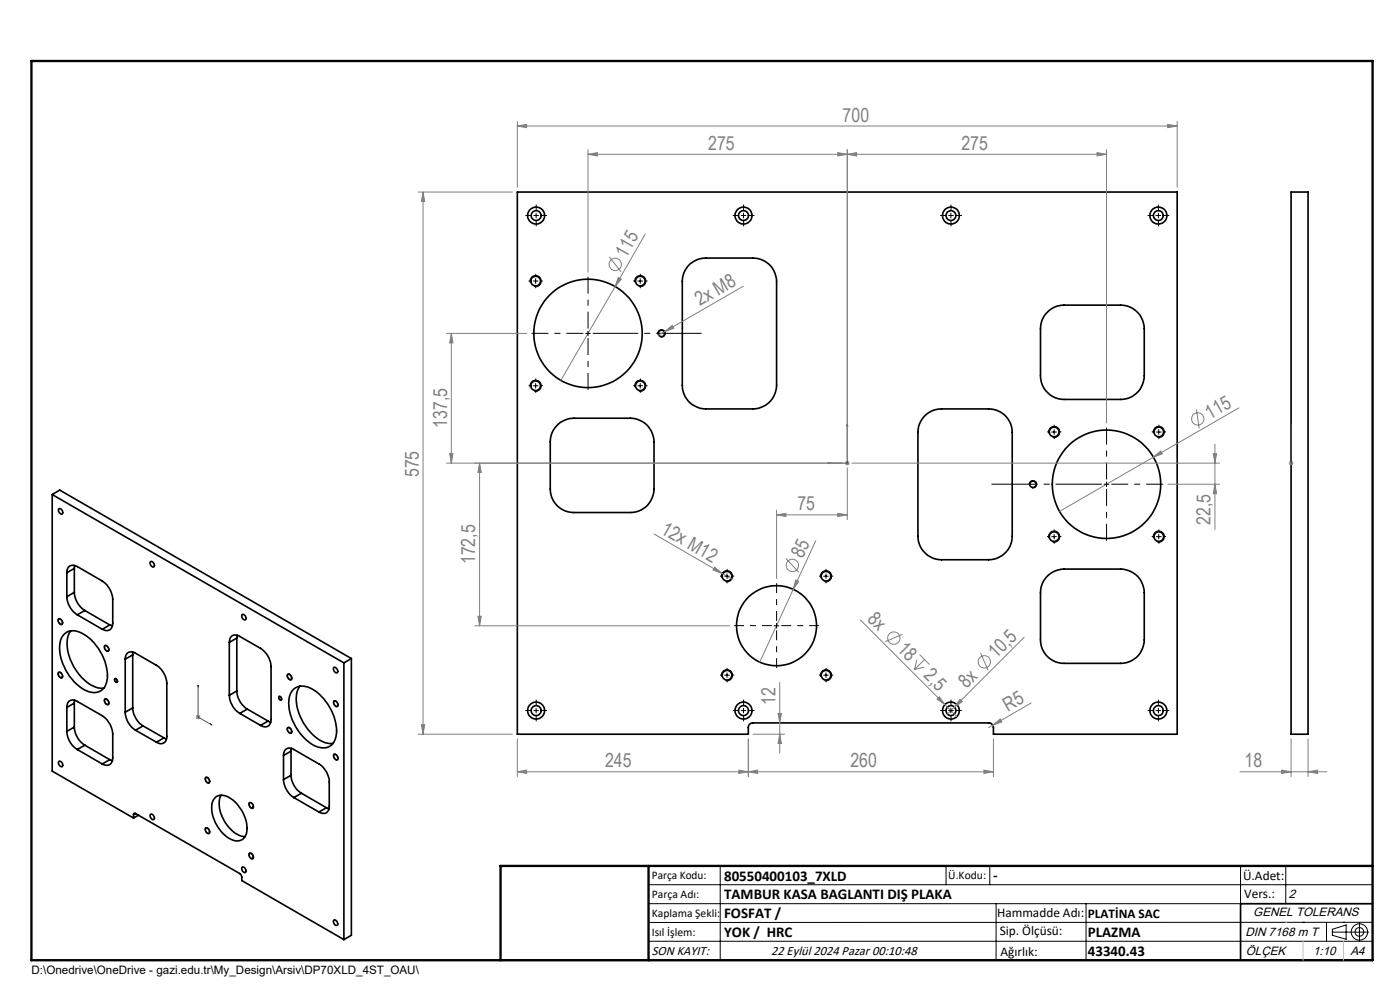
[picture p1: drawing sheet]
<svg xmlns="http://www.w3.org/2000/svg" width="297mm" height="210mm" viewBox="0 0 297 210" stroke-linecap="round" stroke-linejoin="round" font-family="sans-serif">
<g fill="none" stroke="#000" stroke-width=".35">
<path d="M109.7 40.7h140v115h-39v-1.4a1.02 1.02 0 0 0-1-1h-50a.96 .96 0 0 0-.9 1v1.4h-49.1zM146.4 56l1.6-.9 1.1-.3 10.6-.1a5 5 0 0 1 5 5v22a5 5 0 0 1-5 5h-10a5 5 0 0 1-5-5l.1-22.6 .5-1.7zM273.9 40.7h3.6v115h-3.6zM222 66.4l1.4-1.1 1.7-.5 12.6-.1a5 5 0 0 1 5 5v10a5 5 0 0 1-5 5h-12a5 5 0 0 1-5-5l.1-10.6 .3-1.2zM118.4 90l1-.7a4.5 4.5 0 0 1 2.3-.6h12a5 5 0 0 1 5 5v10a5 5 0 0 1-5 5h-12a5 5 0 0 1-5-5l.1-10.6 .5-1.7zM196 88.4l1.4-1.1 1.7-.5 10.6-.1a5 5 0 0 1 5 5v22a5 5 0 0 1-5 5h-10a5 5 0 0 1-5-5v-22l.4-1.8zM11.1 104.9v58.7l17.2 9.9M11.1 104.9l61.9 35.7M11.1 104.9l1.6-.9 61.8 35.7M12.5 108a.65 .65 0 0 1 .7 .3 .65 .65 0 0 1-.1 .8 .86 .86 0 0 1-.6-1.1zM15.8 120v.6M32 119.1a.7 .7 0 0 1 .6 .4 .7 .7 0 0 1-.1 .8 .81 .81 0 0 1-.5-1.2z"/>
<path d="M12.5 131.3a.66 .66 0 0 1 .6 .4 .66 .66 0 0 1-.1 .8 .81 .81 0 0 1-.5-1.2zM13.4 134.8a3.2 3.2 0 0 1 4.3-.3 10.7 10.7 0 0 1 5 9.7 2.91 2.91 0 0 1-4.6 2.2 10.7 10.7 0 0 1-5.3-10.3zM14.2 121.5a1.37 1.37 0 0 1 .6-1.4 1.37 1.37 0 0 1 1.6 .1l5.3 3.1a5 5 0 0 1 2.2 3.8v5.1a1.37 1.37 0 0 1-.6 1.4 1.37 1.37 0 0 1-1.6-.1M14.2 126.6a5 5 0 0 0 2.2 3.8M14.2 121.5v5.1M15 133.8a6.7 6.7 0 0 0 .2 6.7 9.5 9.5 0 0 0 5.7 5.4l1.1 .1M15.8 125.7a5 5 0 0 0 2.2 3.8M15.8 120.6l-1.6 .9M15.8 125.7l-1.6 .9M15.8 120.6v5.1M16.4 130.4l5.3 3.1M18 129.5l-1.6 .9"/>
<path d="M18 129.5l5.3 3.1M22.2 137.1a.66 .66 0 0 1 .7 .1 .66 .66 0 0 1 .2 .7 .56 .56 0 0 1-.7 .1 .56 .56 0 0 1-.2-.7zM23.3 132.6l.5 .2M23.3 132.6l-1.6 .9M26.6 139.8a1.34 1.34 0 0 1 .6-1.4 1.34 1.34 0 0 1 1.6 .2l4.4 2.5a4.9 4.9 0 0 1 2.2 3.8v11.3a1.33 1.33 0 0 1-.7 1.4 1.33 1.33 0 0 1-1.5-.2M26.6 139.8v11.3M28.2 138.9l-1.6 .9M28.2 138.9v11.3M28.2 138.4v.5M48.6 136.3a1.35 1.35 0 0 1 .7-1.5 1.35 1.35 0 0 1 1.6 .2l4.4 2.5a4.8 4.8 0 0 1 2.2 3.9v11.2a1.35 1.35 0 0 1-.7 1.4 1.35 1.35 0 0 1-1.5-.1M48.6 136.3v11.2M50.2 135.4l-1.6 .9"/>
<path d="M50.2 135.4v11.2M50.3 134.8l-.1 .6M51.3 130.4a.66 .66 0 0 1 .8 .3 .66 .66 0 0 1-.1 .8 .83 .83 0 0 1-.7-1.1zM74.5 139.7l-1.5 .9M74.5 139.7v58.7l-1.5 .9M222 122.4l1.4-1.1 1.7-.6h12.6a5 5 0 0 1 5 5v10a5 5 0 0 1-5 5h-12a5 5 0 0 1-5-5l.1-10.6 .5-1.7zM12.5 142.7a.66 .66 0 0 1 .6 .3 .66 .66 0 0 1-.1 .8 .81 .81 0 0 1-.5-1.1zM14.2 150.1a1.35 1.35 0 0 1 .6-1.5 1.35 1.35 0 0 1 1.6 .2l5.3 3a5.2 5.2 0 0 1 2.2 3.9v5.1a1.37 1.37 0 0 1-.7 1.4 1.37 1.37 0 0 1-1.5-.1M14.2 155.1a4.9 4.9 0 0 0 2.2 3.9M14.2 150.1v5M15.8 154.2a5 5 0 0 0 2.2 3.9M15.8 149.1v5.1"/>
<path d="M15.8 149.1l-1.6 1M15.8 154.2l-1.6 .9M15.8 148.5v.6M16.4 159l5.3 3.1M18 158.1l-1.6 .9M18 158.1l5.3 3M22.2 148.4a.66 .66 0 0 1 .7 .1 .66 .66 0 0 1 .2 .8 .59 .59 0 0 1-.8-.1 .59 .59 0 0 1-.1-.7zM24.3 144a.42 .42 0 0 1 .5 .2 .42 .42 0 0 1 0 .5 .57 .57 0 0 1-.5-.7zM26.6 151.1a4.7 4.7 0 0 0 2.2 3.8M28.2 150.2a4.9 4.9 0 0 0 2.1 3.8M28.2 150.2l-1.6 .9M28.8 154.9l4.4 2.5"/>
<path d="M30.3 154l-1.5 .9M30.3 154l4.5 2.5M34.8 156.5l.5 .3M34.8 156.5l-1.6 .9M48.6 147.5a5 5 0 0 0 2.3 3.8M50.2 146.6a5 5 0 0 0 2.3 3.8M50.2 146.6l-1.6 .9M50.9 151.3l4.4 2.6M52.5 150.4l-1.6 .9M52.5 150.4l4.4 2.6M56.9 153l.5 .2M56.9 153l-1.6 .9"/>
<path d="M59.2 147.7a.48 .48 0 0 1 .4 .8 .52 .52 0 0 1-.4-.8zM61.1 143.1a.65 .65 0 0 1 .6 .3 .65 .65 0 0 1-.1 .8 .79 .79 0 0 1-.5-1.1zM61.1 154.4a.65 .65 0 0 1 .6 .3 .65 .65 0 0 1-.1 .8 .79 .79 0 0 1-.5-1.1zM61.7 159.3l-1.6 1M61.7 159.3v5.2M61.8 158.7l-.1 .6M62.2 146.3a3.5 3.5 0 0 1 4.5 .2 10.9 10.9 0 0 1 4.6 9.4 2.84 2.84 0 0 1-4.2 2.5 10.6 10.6 0 0 1-5.7-10.5l.2-.8zM63.6 145.5a6.7 6.7 0 0 0 .2 6.8 9.3 9.3 0 0 0 5.7 5.3l1.1 .1M70.9 141.6a.72 .72 0 0 1 .6 .4 .72 .72 0 0 1-.1 .7 .79 .79 0 0 1-.5-1.1zM70.9 148.7a.66 .66 0 0 1 .7 .4 .66 .66 0 0 1-.2 .8 .81 .81 0 0 1-.5-1.2zM73 140.6v58.7M12.5 161.6a.65 .65 0 0 1 .7 .3 .65 .65 0 0 1-.1 .8 .86 .86 0 0 1-.6-1.1z"/>
<path d="M23.3 161.1l.5 .3M23.3 161.1l-1.6 1M28.3 172.8v.7M28.8 172.6l22.1 12.7 .4 .7v.8l21.7 12.5M28.8 172.6a.25 .25 0 0 0-.4-.1 .25 .25 0 0 0-.1 .3M28.8 172.6l-.5 .2M29.4 172.9l-1.1 .6M31.9 172.8a.66 .66 0 0 1 .7 .3 .66 .66 0 0 1-.1 .8 .86 .86 0 0 1-.6-1.1zM43.6 175.7a.62 .62 0 0 1 .7 .3 .62 .62 0 0 1-.1 .8 .87 .87 0 0 1-.6-1.1zM43.7 165a.67 .67 0 0 1 .6 .3 .67 .67 0 0 1-.1 .8 .82 .82 0 0 1-.5-1.1zM45.7 169.1a2.99 2.99 0 0 1 3.7 .6 7.9 7.9 0 0 1 2.9 7.1 2.2 2.2 0 0 1-3.6 1.1 7.7 7.7 0 0 1-3.6-7.8zM46.9 168.7a6 6 0 0 0 .9 5.8 5.7 5.7 0 0 0 4.2 3"/>
<path d="M53 170.3a.66 .66 0 0 1 .6 .4 .66 .66 0 0 1-.1 .7 .82 .82 0 0 1-.5-1.1zM60.1 160.3a1.33 1.33 0 0 1 .7-1.5 1.33 1.33 0 0 1 1.5 .2l5.4 3.1a4.9 4.9 0 0 1 2.2 3.8v5.1a1.33 1.33 0 0 1-.7 1.4 1.33 1.33 0 0 1-1.5-.1M60.1 165.4a4.9 4.9 0 0 0 2.2 3.8M60.1 160.3v5.1M61.7 164.5a4.9 4.9 0 0 0 2.3 3.8M61.7 164.5l-1.6 .9M62.3 169.2l5.4 3.1M64 168.3l-1.7 .9M64 168.3l5.3 3M69.3 171.3l.5 .3M69.3 171.3l-1.6 1M70.9 160a.67 .67 0 0 1 .7 .4 .67 .67 0 0 1-.2 .8 .81 .81 0 0 1-.5-1.2z"/>
<path d="M51.4 183.9a.7 .7 0 0 1 .7 .4 .7 .7 0 0 1-.1 .8 .79 .79 0 0 1-.6-1.2zM52.9 181.1a.65 .65 0 0 1 .7 .3 .65 .65 0 0 1 0 .7 .78 .78 0 0 1-.7-1zM70.9 195.1a.72 .72 0 0 1 .6 .5 .72 .72 0 0 1-.1 .7 .79 .79 0 0 1-.5-1.2zM291.2 191.7h-28v12M106.2 203.7h185"/>
<circle cx="113.6" cy="59.6" r="1.03"/>
<circle cx="113.7" cy="45.7" r="1.8"/>
<circle cx="113.7" cy="45.7" r="1.05"/>
<circle cx="135.8" cy="59.6" r="1.03"/>
<circle cx="157.7" cy="45.7" r="1.79"/>
<circle cx="157.7" cy="45.7" r="1.05"/>
<circle cx="201.7" cy="45.7" r="1.79"/>
<circle cx="201.7" cy="45.7" r="1.04"/>
<circle cx="245.7" cy="45.7" r="1.04"/>
<circle cx="245.7" cy="45.7" r="1.81"/>
<circle cx="124.7" cy="70.7" r="11.5"/>
<circle cx="140.3" cy="70.7" r=".68"/>
<circle cx="113.6" cy="81.8" r="1.02"/>
<circle cx="135.8" cy="81.8" r="1.02"/>
<circle cx="223.6" cy="91.6" r="1.03"/>
<circle cx="245.8" cy="91.6" r="1.02"/>
<circle cx="219.1" cy="102.7" r=".68"/>
<circle cx="223.6" cy="113.8" r="1.02"/>
<circle cx="234.7" cy="102.7" r="11.5"/>
<circle cx="245.8" cy="113.8" r="1"/>
<circle cx="154.2" cy="122.2" r="1.03"/>
<circle cx="164.7" cy="132.7" r="8.5"/>
<circle cx="175.2" cy="122.2" r="1.03"/>
<circle cx="113.7" cy="150.7" r="1.06"/>
<circle cx="113.7" cy="150.7" r="1.8"/>
<circle cx="154.2" cy="143.2" r="1.03"/>
<circle cx="157.7" cy="150.7" r="1.06"/>
<circle cx="157.7" cy="150.7" r="1.79"/>
<circle cx="175.2" cy="143.2" r="1.03"/>
<circle cx="201.7" cy="150.7" r="1.79"/>
<circle cx="201.7" cy="150.7" r="1.05"/>
<circle cx="245.7" cy="150.7" r="1.05"/>
<circle cx="245.7" cy="150.7" r="1.81"/>
</g>
<g fill="none" stroke="#808080" stroke-width=".21">
<path d="M109.7 26.7l2-.3v.7zM109.7 25.7v14M109.7 26.7h140M124.7 32.7l2-.3v.7zM124.7 31.7v26M124.7 32.7h110M177.7 32.4l2 .3-2 .4zM179.7 32.7l2-.3v.7zM179.7 31.7v65.5M232.7 32.4l2 .3-2 .4zM234.7 31.7v58M247.7 26.4l2 .3-2 .4z"/>
<path d="M249.7 25.7v14M88.7 40.7h20M89.7 40.7l.4 2h-.7zM89.7 40.7v115M129.3 54.5l2.5 3.2M131.2 58.9l.6 .3-1.3 1.6zM136.9 49.7l-6.4 11.1M94.7 70.7h17M95.7 70.7l.4 2h-.7zM95.7 70.7v27.5M130.5 60.8l-11.5 19.9M141 70.3l1.6-1.3 .3 .6z"/>
<path d="M141 70.3l-1.4 .8M157.7 60.7l-16.7 9.6M94.7 98.2h84M95.4 96.2h.7l-.4 2zM101.7 98.2l.4 2h-.7zM101.7 98.2v34.5M179.2 98.2h1M179.4 97.9l.7 .7M179.7 99.2v11M179.7 97.7v1M180.1 97.9l-.7 .7M180.7 98.2h78"/>
<path d="M244.7 97l1.5-1.3 .4 .6zM244.7 97l-19.9 11.5M253.8 86.9l.6 4M257.4 96.2h.7l-.4 2zM257.7 94.2v18.1M262.8 86.5l-18.1 10.5M273.4 98.2h1M273.5 97.9l.7 .7M273.9 97.7v1M274.2 97.9l-.7 .7M138.7 113.3l14.5 8.3M164.7 109.2l2-.3v.7z"/>
<path d="M164.7 108.2v14.5M164.7 109.2h15M166.7 118.5l2.8 2.9M173.1 114.7l-4.8 10.3M177.7 108.9l2 .3-2 .4zM247.7 102.7h11M257.7 102.7l.4 2h-.7zM100.7 132.7h54M101.4 130.7h.7l-.4 2zM151.6 120.3l1.6 1.3-1.9-.7zM153.2 121.6l2.1 1.2M168.3 125l-7.1 15.4"/>
<path d="M168.8 123l.6 .3-1.1 1.7zM182.5 131.5l17.9 18M191.5 134.5l-3.7 1.6M194.5 139.9l-.5 2.1M195.1 138.8l2.1 2.2M196.1 139.9l-2.1 2.1M208 138.5l1.6 3.7M217.3 135.2l-16.3 16.3M41.5 152.1h1M41.7 151.8l.7 .7M42 151.6v1M42.4 151.8l-.7 .7"/>
<path d="M88.7 155.7h20M89.4 153.7h.7l-.4 2zM109.7 156.7v8M158.7 156.7l.1 8M159.7 155.7h6.7M165.1 151.3h.7l-.4 2zM165.4 155.7l.4 2h-.7zM165.4 144.8v14.9M196.1 141.5l-2.1 .5M198.8 148.3l.5-.5 1.1 1.7zM200.4 149.5l2.6 2.5M203.7 148.3l.5 .5-1.7 1.2z"/>
<path d="M210.6 153.8l1.6-1.3 .3 .6zM210.6 153.8l-.9 .5M210.7 156.7v8M218.8 149.1l-8.2 4.7M273.9 156.7v8M277.5 156.7v8M109.7 163.7l2-.3v.7zM156.7 163.4l2.1 .3-2.1 .4zM158.7 163.7l2-.3v.7zM208.7 163.4l2 .3-2 .4zM210.7 163.7h-101M263.1 163.7h18.4"/>
<path d="M271.9 163.4l2 .3-2 .4zM277.5 163.7l2-.3v.7z"/>
<circle cx="130.5" cy="56.1" r="1.3"/>
<circle cx="254.1" cy="88.9" r="1.31"/>
<circle cx="168.1" cy="119.9" r="1.31"/>
<circle cx="189.6" cy="135.3" r="1.31"/>
<circle cx="208.8" cy="140.4" r="1.31"/>
</g>
<g fill="none" stroke="#000" stroke-width=".21">
<path d="M112.5 59.9a1.2 1.2 0 0 1 1-1.5 1.2 1.2 0 0 1 1.3 1.3 1.2 1.2 0 0 1-1.5 1.1M113.1 59.6h1M113.2 45.7h1M113.6 59.1v1M113.7 45.2v1M134.7 59.9a1.19 1.19 0 0 1 1-1.5 1.19 1.19 0 0 1 1.3 1.3 1.19 1.19 0 0 1-1.5 1.1M135.3 59.6h1M135.8 59.1v1M157.2 45.7h1M157.7 45.2v1M201.2 45.7h1M201.7 45.2v1"/>
<path d="M245.2 45.7h1M245.7 45.2v1M124.2 70.7h1M124.7 70.2v1M139.6 70.9a.8 .8 0 0 1 .7-1 .8 .8 0 0 1 .8 .9 .8 .8 0 0 1-1 .7M112.5 82.2a1.2 1.2 0 0 1 1-1.6 1.2 1.2 0 0 1 1.3 1.3 1.2 1.2 0 0 1-1.5 1.1M113.1 81.8h1M113.6 81.3v1M134.7 82.2a1.19 1.19 0 0 1 1-1.5 1.19 1.19 0 0 1 1.3 1.3 1.19 1.19 0 0 1-1.5 1M135.3 81.8h1M135.8 81.3v1M222.5 91.9a1.2 1.2 0 0 1 1-1.5 1.2 1.2 0 0 1 1.3 1.3 1.2 1.2 0 0 1-1.5 1.1"/>
<path d="M223.1 91.6h1M223.6 91.1v1M244.7 91.9a1.2 1.2 0 0 1 1-1.5 1.2 1.2 0 0 1 1.3 1.3 1.2 1.2 0 0 1-1.5 1.1M245.3 91.6h1M245.8 91.1v1M218.4 102.9a.79 .79 0 0 1 .7-1 .79 .79 0 0 1 .8 .9 .79 .79 0 0 1-1 .7M222.5 114.2a1.2 1.2 0 0 1 1-1.6 1.2 1.2 0 0 1 1.3 1.3 1.2 1.2 0 0 1-1.5 1.1M223.1 113.8h1M223.6 113.3v1M234.2 102.7h1M234.7 102.2v1M244.7 114.2a1.2 1.2 0 0 1 1-1.6 1.2 1.2 0 0 1 1.3 1.3 1.2 1.2 0 0 1-1.5 1.1"/>
<path d="M245.3 113.8h1M245.8 113.3v1M12.3 131.3a.77 .77 0 0 1 .9 .2 .77 .77 0 0 1 .1 .9 .77 .77 0 0 1-.9-.2 .77 .77 0 0 1-.1-.9zM22.2 136.9a.84 .84 0 0 1 .8 .4 .84 .84 0 0 1-.1 .9 .92 .92 0 0 1-.7-1.3zM153.1 122.5a1.2 1.2 0 0 1 1-1.5 1.2 1.2 0 0 1 1.3 1.3 1.2 1.2 0 0 1-1.5 1.1M153.7 122.2h1M154.2 121.7v1M164.2 132.7h1M164.7 132.2v1M174.1 122.5a1.2 1.2 0 0 1 1-1.5 1.2 1.2 0 0 1 1.3 1.3 1.2 1.2 0 0 1-1.5 1.1M174.7 122.2h1M175.2 121.7v1"/>
<path d="M12.4 142.5a.82 .82 0 0 1 .8 .5 .82 .82 0 0 1-.1 .9 .88 .88 0 0 1-.7-1.4zM22.1 148.3a.52 .52 0 0 1 .6-.1 .52 .52 0 0 1 .3 .5l.1 .1a.44 .44 0 0 1-.1 .7 .44 .44 0 0 1-.6-.2l-.3-.5zM24.4 143.9a.55 .55 0 0 1 .5 .3 .55 .55 0 0 1-.1 .6l-.5-.3zM59.2 147.7a.53 .53 0 0 1 .5 .3 .53 .53 0 0 1-.1 .6l-.5-.4zM60.9 143.1a.52 .52 0 0 1 .6-.1 .52 .52 0 0 1 .3 .4l.1 .1a.47 .47 0 0 1-.1 .8 .47 .47 0 0 1-.7-.4zM61 154.3a.79 .79 0 0 1 .8 .4 .79 .79 0 0 1-.1 .9 .94 .94 0 0 1-.7-1.3zM70.7 148.7a.79 .79 0 0 1 .9 .2 .79 .79 0 0 1 .1 .9 .62 .62 0 0 1-.7 0 .62 .62 0 0 1-.3-.6zM113.2 150.7h1M113.7 150.2v1M153.1 143.5a1.2 1.2 0 0 1 1-1.5 1.2 1.2 0 0 1 1.3 1.3 1.2 1.2 0 0 1-1.5 1.1M153.7 143.2h1M154.2 142.7v1"/>
<path d="M157.2 150.7h1M157.7 150.2v1M174.1 143.5a1.2 1.2 0 0 1 1-1.5 1.2 1.2 0 0 1 1.3 1.3 1.2 1.2 0 0 1-1.5 1.1M174.7 143.2h1M175.2 142.7v1M201.2 150.7h1M201.7 150.2v1M245.2 150.7h1M245.7 150.2v1M43.6 164.8a.8 .8 0 0 1 .8 .5 .8 .8 0 0 1-.1 .9 .93 .93 0 0 1-.7-1.4zM43.6 175.6a.78 .78 0 0 1 .8 .4 .78 .78 0 0 1-.1 .9 .91 .91 0 0 1-.7-1.3zM52.8 170.2a.78 .78 0 0 1 .9 .4 .78 .78 0 0 1-.1 .9 1.01 1.01 0 0 1-.8-1.3z"/>
<path d="M70.7 160a.79 .79 0 0 1 .9 .3 .79 .79 0 0 1 .1 .8 .62 .62 0 0 1-.7 0 .62 .62 0 0 1-.3-.6zM52.8 181a.76 .76 0 0 1 .9 .3 .76 .76 0 0 1-.1 .9 .99 .99 0 0 1-.8-1.2zM137.6 187.7h153.6M137.6 191.7h153.6M137.6 199.7h153.6M152.8 183.7v20M200.7 183.7v4M210 183.7v4M211.3 191.7v12M230.4 191.7v12M263.2 183.7v20M272.8 183.7v8"/>
<path d="M276.4 195.6h.1M281.4 195.6v4.1M282.6 197.7h7.8M282.6 197.1l3-.9v3l-3-.8zM285 195.6h.1M288.4 195.8v3.8M291.2 195.6l-153.6 .1"/>
<circle cx="288.4" cy="197.7" r="1.74"/>
<circle cx="288.4" cy="197.7" r=".93"/>
</g>
<path d="M175.6 98.2l.4-.1v.2zM179.7 89.9v8.3h-4.1M179.7 89.9l.1 .4h-.2zM273.9 98.1v.2zM273.9 89.9v.4v-.4M273.9 98.2h.1M273.9 89.9v8.3M42 145.3v6.8l3 1.7M42 145.3l.1 .4-.2-.1zM44.7 153.5l.3 .3-.3-.1z" fill="none" stroke="#00f" stroke-width=".21"/>
<g fill="none" stroke="#000" stroke-width=".21" stroke-dasharray="15.2 1.3 1.3 1.3" stroke-linecap="butt">
<path d="M112.7 59.6h-.6M112.8 45.7h-1.3M113.7 58.6v-.5M113.8 44.7v-1.3M113.8 46.7v1.3M114.7 59.6h.5M114.8 45.7h1.3M134.9 59.6h-.6M135.9 58.6v-.5M136.9 59.6h.5M156.8 45.7h-1.3M157.8 44.7v-1.3"/>
<path d="M157.8 46.7v1.3M158.8 45.7h1.3M200.8 45.7h-1.3M201.8 44.7v-1.3M201.8 46.7v1.3M202.8 45.7h1.3M244.8 45.7h-1.3M245.8 44.7v-1.3M245.8 46.7v1.3M246.8 45.7h1.3M113.7 60.6v.5M135.9 60.6v.5"/>
<path d="M112.7 81.8h-.6M113.7 80.8v-.5M113.7 82.8v.5M114.7 81.8h.5M134.9 81.8h-.6M135.9 80.8v-.5M135.9 82.8v.5M136.9 81.8h.5M222.7 91.6h-.6M223.7 90.6v-.5M223.7 92.6v.5M224.7 91.6h.5"/>
<path d="M244.9 91.6h-.6M245.9 90.6v-.5M245.9 92.6v.5M246.9 91.6h.5M222.7 113.8h-.6M223.7 112.8v-.5M223.7 114.8v.5M224.7 113.8h.5M244.9 113.8h-.6M245.9 112.8v-.5M245.9 114.8v.5M246.9 113.8h.5"/>
<path d="M153.3 122.2h-.6M154.3 121.2v-.5M154.3 123.2v.5M155.3 122.2h.5M174.3 122.2h-.6M175.3 121.2v-.5M175.3 123.2v.5M176.3 122.2h.5M112.8 150.7h-1.3M113.8 149.7v-1.3M113.8 151.7v1.3M114.8 150.7h1.3"/>
<path d="M153.3 143.2h-.6M154.3 142.2v-.5M154.3 144.2v.5M155.3 143.2h.5M156.8 150.7h-1.3M157.8 149.7v-1.3M157.8 151.7v1.3M158.8 150.7h1.3M174.3 143.2h-.6M175.3 142.2v-.5M175.3 144.2v.5M176.3 143.2h.5"/>
<path d="M200.8 150.7h-1.3M201.8 149.7v-1.3M201.8 151.7v1.3M202.8 150.7h1.3M244.8 150.7h-1.3M245.8 149.7v-1.3M245.8 151.7v1.3M246.8 150.7h1.3"/>
</g>
<path d="M123.8 70.7h-11M124.8 69.7v-11M124.8 71.7v11M234.8 101.7v-11M234.8 103.7v11M235.8 102.7h11" fill="none" stroke="#000" stroke-width=".21" stroke-dasharray="15.2 1.3 1.3 1.3" stroke-dashoffset="11.6" stroke-linecap="butt"/>
<path d="M125.8 70.7h23.1" fill="none" stroke="#000" stroke-width=".21" stroke-dasharray="15.2 1.3 1.3 1.3" stroke-dashoffset="5.6" stroke-linecap="butt"/>
<path d="M233.8 102.7h-23.5" fill="none" stroke="#000" stroke-width=".21" stroke-dasharray="15.2 1.3 1.3 1.3" stroke-dashoffset="5.4" stroke-linecap="butt"/>
<path d="M163.8 132.7h-8M164.8 131.7v-8M164.8 133.7v8M165.8 132.7h8" fill="none" stroke="#000" stroke-width=".21" stroke-dasharray="15.2 1.3 1.3 1.3" stroke-dashoffset="13.1" stroke-linecap="butt"/>
<path d="M6.7 12.9h284.5v190.8h-284.5zM137.6 183.7v20M291.2 183.7h-185v20" fill="none" stroke="#000" stroke-width=".5"/>
<path d="M272.8 195.6h.1M276.4 199.7v4M285 199.7v4" fill="none" stroke="#c0c0c0" stroke-width=".21"/>
<g fill="#00f">
<path d="M175.6 98.2l.4 .1v-.2zM179.7 89.9l-.1 .4h.2z"/>
<path d="M44.7 153.5l.3 .3-.3-.1zM42 145.3l.1 .4-.2-.1z"/>
<path d="M273.9 98.1v.2zM273.9 89.9v.4z"/>
</g>
<g fill="#808080">
<path d="M198.8 148.3l.5-.5 1.1 1.7z"/>
<path d="M151.6 120.3l1.6 1.3-1.9-.7z"/>
<path d="M141 70.3l1.6-1.3 .3 .6z"/>
<path d="M244.7 97l1.5-1.3 .4 .6z"/>
<path d="M210.6 153.8l1.6-1.3 .3 .6z"/>
<path d="M203.7 148.3l.5 .5-1.7 1.2z"/>
<path d="M131.2 58.9l.6 .3-1.3 1.6z"/>
<path d="M168.8 123l.6 .3-1.1 1.7z"/>
<path d="M177.7 32.4l2 .3-2 .4zM124.7 32.7l2-.3v.7zM177.7 108.9l2 .3-2 .4zM164.7 109.2l2-.3v.7zM277.5 163.7l2-.3v.7zM271.9 163.4l2 .3-2 .4z"/>
<path d="M179.7 32.7l2-.3v.7zM232.7 32.4l2 .3-2 .4zM158.7 163.7l2-.3v.7zM208.7 163.4l2 .3-2 .4z"/>
<path d="M89.4 153.7h.7l-.4 2zM89.7 40.7l.4 2h-.7z"/>
<path d="M95.4 96.2h.7l-.4 2zM95.7 70.7l.4 2h-.7z"/>
<path d="M257.4 96.2h.7l-.4 2zM257.7 102.7l.4 2h-.7zM101.7 98.2l.4 2h-.7zM101.4 130.7h.7l-.4 2zM165.1 151.3h.7l-.4 2zM165.4 155.7l.4 2h-.7z"/>
<path d="M109.7 163.7l2-.3v.7zM156.7 163.4l2.1 .3-2.1 .4z"/>
<path d="M109.7 26.7l2-.3v.7zM247.7 26.4l2 .3-2 .4z"/>
</g>
<g font-size="4.1" fill="#808080">
<text x="178.8" y="25.8">700</text>
<text x="150.2" y="31.8">275</text>
<text x="204" y="31.8">275</text>
<text x="132.8" y="54.9" transform="rotate(-60 132.8 54.9)">115</text>
<text x="148.5" y="65" transform="rotate(-30 148.5 65)">2x M8</text>
<text x="256.7" y="89" transform="rotate(-30 256.7 89)">115</text>
<text x="94.8" y="90.8" transform="rotate(-90 94.8 90.8)">137,5</text>
<text x="88.8" y="101.2" transform="rotate(-90 88.8 101.2)">575</text>
<text x="140" y="113" transform="rotate(30 140 113)">12x M12</text>
<text x="169.2" y="108.3">75</text>
<text x="256.8" y="111.3" transform="rotate(-90 256.8 111.3)">22,5</text>
<text x="100.8" y="119.7" transform="rotate(-90 100.8 119.7)">172,5</text>
<text x="170.3" y="118.5" transform="rotate(-65 170.3 118.5)">85</text>
<text x="183.8" y="131.5" transform="rotate(45 183.8 131.5)">8x</text>
<text x="190.2" y="137.9" transform="rotate(45 190.2 137.9)">18</text>
<text x="195.8" y="143.5" transform="rotate(45 195.8 143.5)">2,5</text>
<text x="211.4" y="139.8" transform="rotate(-45 211.4 139.8)">10,5</text>
<text x="164.5" y="149.4" transform="rotate(-90 164.5 149.4)">12</text>
<text x="205" y="146.2" transform="rotate(-45 205 146.2)">8x</text>
<text x="213.8" y="151" transform="rotate(-30 213.8 151)">R5</text>
<text x="128.4" y="162.8">245</text>
<text x="180.4" y="162.8">260</text>
<text x="264" y="162.8">18</text>
</g>
<g font-size="3.2">
<text x="153.6" y="186.8">80550400103_7XLD</text>
<text x="153.6" y="190.8">TAMBUR KASA BAGLANTI DIŞ PLAKA</text>
<text x="210.7" y="186.6">-</text>
<text x="153.6" y="194.8">FOSFAT /</text>
<text x="153.6" y="198.8">YOK / HRC</text>
<text x="230.8" y="198.7">PLAZMA</text>
<text x="230.8" y="202.8">43340.43</text>
</g>
<g font-size="2.8">
<text x="263.7" y="186.7">Ü.Adet:</text>
<text x="263.9" y="190.5">Vers.:</text>
<text x="211.5" y="194.5">Hammadde Adı:</text>
<text x="230.8" y="194.7">PLATİNA SAC</text>
<text x="138.3" y="202.6">SON KAYIT:</text>
<text x="163.6" y="202.6">22 Eylül 2024 Pazar 00:10:48</text>
<text x="212.1" y="198.4">Sip. Ölçüsü:</text>
<text x="212.2" y="202.7">Ağırlık:</text>
</g>
<g font-size="2.6">
<text x="273.4" y="190.4">2</text>
<text x="265.9" y="194.4">GENEL TOLERANS</text>
<text x="264.2" y="198.5">DIN 7168 m T</text>
<text x="264.3" y="202.6">ÖLÇEK</text>
<text x="278.5" y="202.6">1:10</text>
<text x="286.5" y="202.6">A4</text>
</g>
<g font-size="2.5">
<text x="138.3" y="186.4">Parça Kodu:</text>
<text x="138.3" y="190.5">Parça Adı:</text>
<text x="201.2" y="186.5">Ü.Kodu:</text>
<text x="138.3" y="194.5">Kaplama Şekli:</text>
<text x="138.3" y="198.6">Isıl İşlem:</text>
<text x="6.7" y="206.7">D:\Onedrive\OneDrive - gazi.edu.tr\My_Design\Arsiv\DP70XLD_4ST_OAU\</text>
</g>
</svg>
